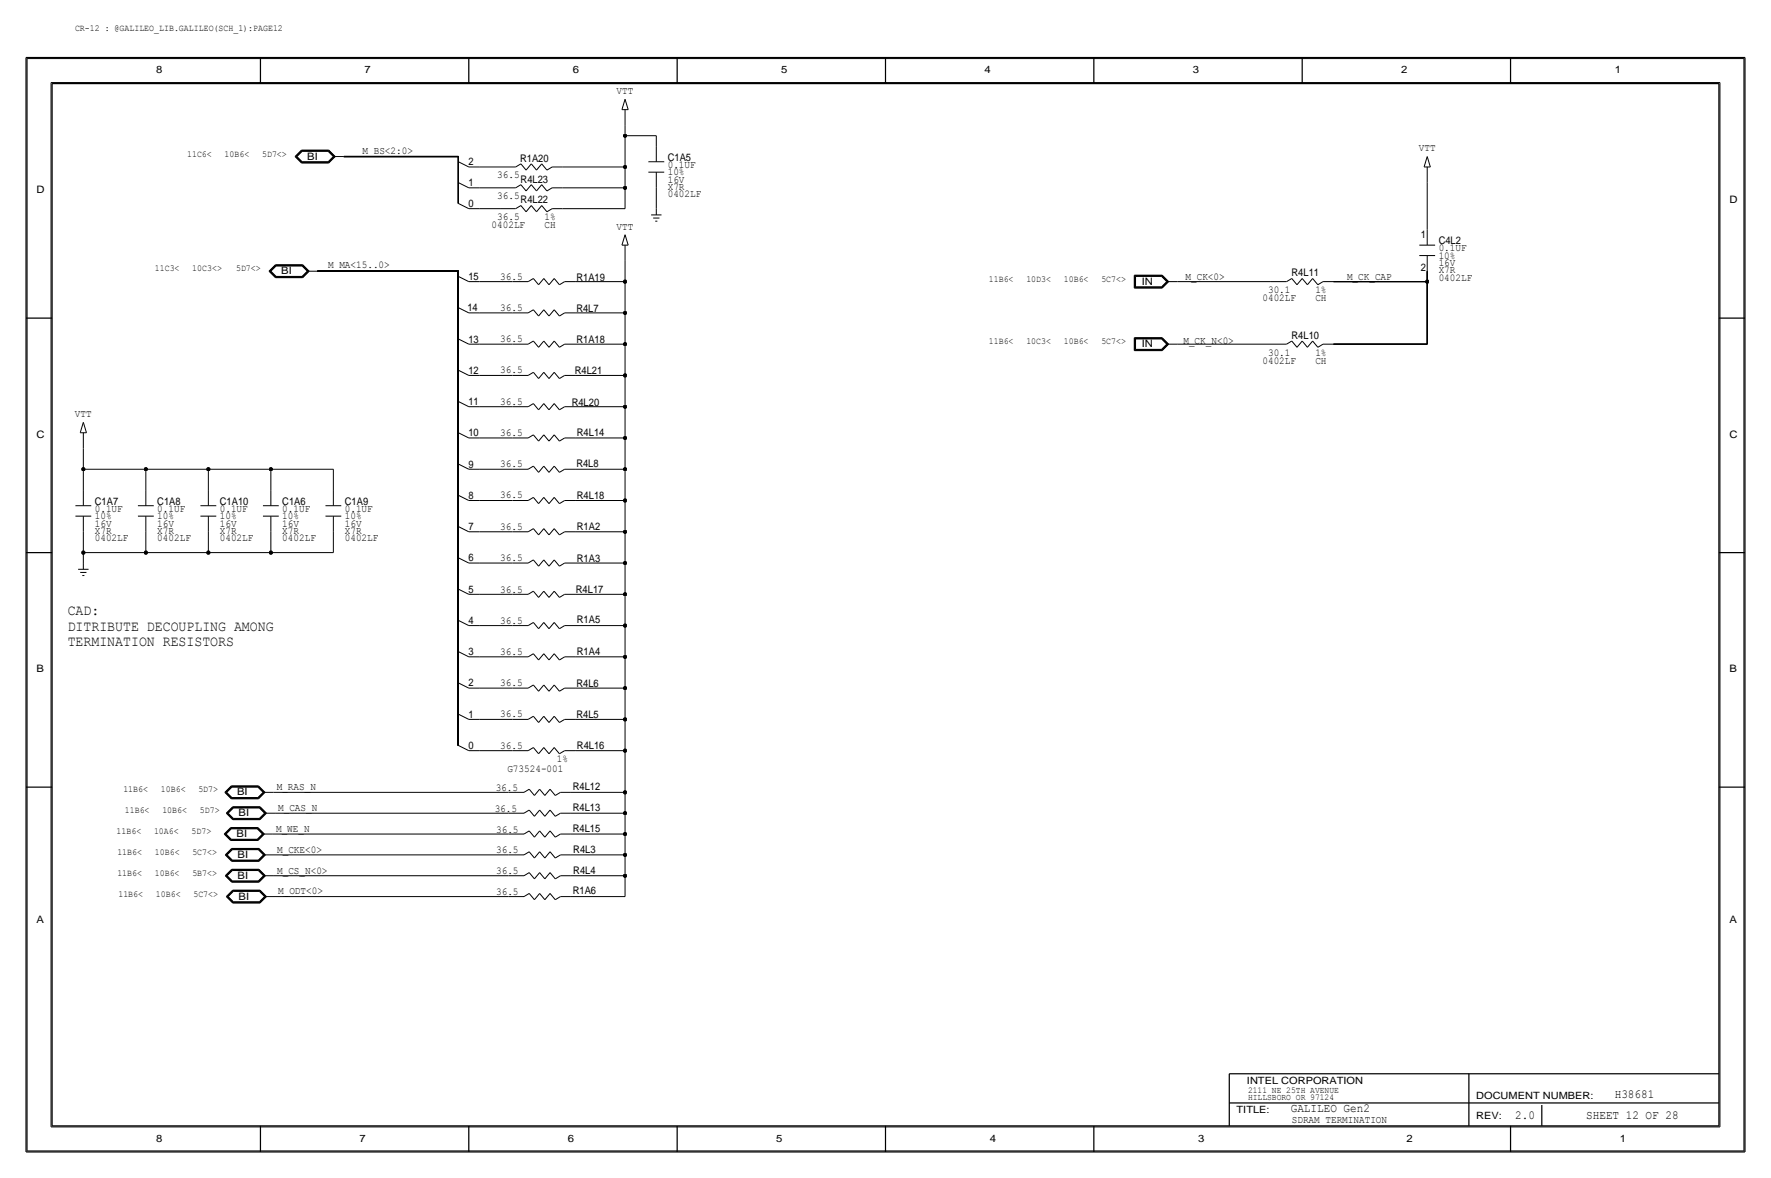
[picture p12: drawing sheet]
<svg xmlns="http://www.w3.org/2000/svg" width="432mm" height="287mm" viewBox="0 0 432 287" stroke-linecap="round" stroke-linejoin="round" font-family="sans-serif">
<g fill="none" stroke="#000" stroke-width=".3">
<path d="M6.3 14v266.7zM6.4 14h419zM63.5 14v6.4zM114.3 14v6.4zM165.1 14v6.4zM215.9 14v6.4zM266.7 14v6.4zM317.5 14v6.4zM368.3 14v6.4zM425.4 14v266.7zM12.7 20.4h406.4zM12.7 20.4v254z"/>
<path d="M83.8 38.2h28zM111.8 38.2v1.2zM111.8 39.4v5.1zM419.1 20.4v254zM111.8 44.5v5.1zM6.3 77.5h6.4zM77.5 66.1h34.3zM111.8 66.1v1.3zM111.8 67.4v7.6zM111.8 75v7.6zM419.1 77.5h6.3zM111.8 82.6v7.6z"/>
<path d="M111.8 90.2v7.6zM111.8 97.8v7.7zM111.8 105.5v7.6zM111.8 113.1v7.6zM6.3 134.7h6.4zM111.8 120.7v7.6zM111.8 128.3v7.6zM111.8 135.9v7.7zM419.1 134.7h6.3zM111.8 143.6v7.6zM111.8 151.2v7.6zM111.8 158.8v7.6z"/>
<path d="M111.8 166.4v7.6zM111.8 174v7.7zM6.3 191.8h6.4zM419.1 191.8h6.3zM12.7 274.4h406.4zM63.5 274.4v6.3zM114.3 274.4v6.3zM165.1 274.4v6.3zM215.9 274.4v6.3zM266.7 274.4v6.3zM299.7 268.8h119.4zM299.7 261.7v12.7z"/>
<path d="M299.7 261.7h119.4zM358.1 261.7v12.7zM368.3 274.4v6.3zM375.9 269.3v5.1zM6.4 280.7h419z"/>
</g>
<g fill="none" stroke="#000" stroke-width=".24">
<path d="M6.6 14.3h418.6zM6.6 14.3v266.2zM425.2 14.3v266.2zM12.4 20.1v254.5zM12.4 20.1h407zM71.9 38.2l1.6 1.5zM71.9 38.2l1.6-1.6zM72.1 38.2l1.5 1.4zM72.1 38.2l1.5-1.5zM72.2 38.2l1.4-1.4zM72.2 38.2l1.4 1.3zM72.4 38.2l1.3-1.3z"/>
<path d="M72.4 38.2l1.3 1.2zM73.5 36.6h6.7zM73.5 39.7h6.7zM73.6 39.6h6.5zM73.6 36.7h6.5zM73.6 36.8h6.5zM73.6 39.5h6.5zM73.7 39.4h6.3zM73.7 36.9h6.3zM80 36.9l1.3 1.3zM80 39.4l1.3-1.2zM80.1 39.5l1.3-1.3z"/>
<path d="M80.1 36.8l1.3 1.4zM80.1 39.6l1.5-1.4zM80.1 36.7l1.5 1.5zM80.2 39.7l1.5-1.5zM80.2 36.6l1.5 1.6zM81.3 38.2h2.5zM111.8 39.4l2.5 1.3zM127 39.9l1.3 1.6zM129.5 39.9l1.3 1.6zM129.5 39.9l-1.2 1.6zM132.1 39.9l1.2 1.6zM132.1 39.9l-1.3 1.6z"/>
<path d="M151.6 26.7h1.6zM152.4 24.2l-.8 2.5zM152.4 30.5v2.6zM152.4 33.1v7.6zM152.4 26.7v3.8zM152.4 24.2l.8 2.5zM152.4 33.1h7.6zM158.1 39.4h3.9zM160 33.1v2.5zM160 35.6v3.8zM348 38.2l-.8 2.5zM348 38.2l.7 2.5z"/>
<path d="M419.4 20.1v254.5zM111.8 49.6l2.5 1.3zM111.8 44.5l2.5 1.3zM114.3 50.9h2.5zM114.3 45.8h2.5zM114.3 40.7h2.5zM116.8 45.8h5.1zM116.8 50.9h5.1zM116.8 40.7h5.1zM121.9 45.8h3.8zM121.9 50.9h3.8zM121.9 40.7h3.8z"/>
<path d="M125.7 45.8l1.3-.8zM125.7 50.9l1.3-.8zM125.7 40.7l1.3-.8zM127 45l1.3 1.5zM127 50.1l1.3 1.5zM129.5 45l1.3 1.5zM129.5 50.1l1.3 1.5zM129.5 45l-1.2 1.5zM129.5 50.1l-1.2 1.5zM132.1 45l1.2 1.5zM132.1 50.1l1.2 1.5zM132.1 45l-1.3 1.5z"/>
<path d="M132.1 50.1l-1.3 1.5zM133.4 46.5l1.2-.7zM133.4 51.6l1.2-.7zM133.4 41.5l1.2-.8zM134.6 45.8h2.6zM134.6 50.9h2.6zM134.6 40.7h2.6zM137.2 40.7h15.2zM137.2 45.8h15.2zM137.2 50.9h15.2zM151.6 59.7h1.6zM152.4 57.2l-.8 2.5z"/>
<path d="M152.4 40.7v5.1zM152.4 45.8v5.1zM152.4 59.7v3.9zM152.4 57.2l.8 2.5zM158.1 42h3.9zM158.7 52.4h2.6zM159.3 53.1h1.5zM159.8 53.9h.5zM160 45.8v5.1zM160 50.9v1.5zM160 42v3.8zM346 59.7h3.9z"/>
<path d="M347.2 40.7h1.5zM348 44.5v11.4zM348 55.9v3.8zM348 40.7v3.8zM65.6 66.1l1.6 1.6zM65.6 66.1l1.6-1.6zM65.7 66.1l1.5 1.5zM65.7 66.1l1.5-1.5zM65.9 66.1l1.4-1.4zM65.9 66.1l1.4 1.4zM66 66.1l1.3-1.3zM66 66.1l1.3 1.3z"/>
<path d="M67.2 64.5h6.6zM67.2 67.7h6.6zM67.2 67.6h6.6zM67.2 64.6h6.6zM67.3 64.7h6.4zM67.3 67.5h6.4zM67.3 67.4h6.4zM67.3 64.8h6.4zM73.7 64.8l1.2 1.3zM73.7 67.4l1.2-1.3zM73.7 67.5l1.4-1.4zM73.7 64.7l1.4 1.4z"/>
<path d="M73.8 67.6l1.4-1.5zM73.8 64.6l1.4 1.5zM73.8 67.7l1.6-1.6zM73.8 64.5l1.6 1.6zM74.9 66.1h2.6zM111.8 67.4l2.5 1.2zM111.8 75l2.5 1.3zM114.3 68.6h2.5zM114.3 76.3h2.5zM116.8 68.6h8.2zM116.8 76.3h8.2zM125 68.6h3.8z"/>
<path d="M125 76.3h3.8zM128.8 68.6l1.2-.7zM128.8 76.3l1.2-.8zM130 67.9l1.3 1.5zM130 75.5l1.3 1.5zM132.6 67.9l1.3 1.5zM132.6 75.5l1.3 1.5zM132.6 67.9l-1.3 1.5zM132.6 75.5l-1.3 1.5zM135.1 67.9l-1.2 1.5zM135.1 75.5l-1.2 1.5zM135.1 67.9l1.3 1.5z"/>
<path d="M135.1 75.5l1.3 1.5zM136.4 69.4l1.3-.8zM136.4 77l1.3-.7zM137.7 68.6h2.5zM137.7 76.3h2.5zM140.2 68.6h12.2zM140.2 76.3h12.2zM152.4 63.6v5zM152.4 68.6v7.7zM152.4 76.3v7.6zM276.6 67.1v3.1zM276.6 70.2h6.8z"/>
<path d="M276.6 67.1h6.8zM276.7 67.2v2.9zM276.7 70.1h6.6zM276.7 67.2h6.6zM276.8 67.3v2.7zM276.8 70h6.5zM276.8 67.3h6.5zM276.9 67.4h6.3zM276.9 67.4v2.5zM276.9 69.9h6.3zM283.2 67.4l1.3 1.2zM283.3 70l1.3-1.4z"/>
<path d="M283.3 67.3l1.3 1.3zM283.3 70.1l1.5-1.5zM283.3 67.2l1.5 1.4zM283.4 67.1l1.5 1.5zM283.4 70.2l1.5-1.6zM284.5 68.6h2.5zM284.5 68.6l-1.3 1.3zM287 68.6h22.9zM309.9 68.6h3.8zM313.7 68.6l1.3-.7zM315 67.9l1.2 1.5zM317.5 67.9l1.3 1.5z"/>
<path d="M317.5 67.9l-1.3 1.5zM320 67.9l-1.2 1.5zM320 67.9l1.3 1.5zM321.3 69.4l1.3-.8zM322.6 68.6h2.5zM325.1 68.6h22.9zM346 62.3h3.9zM348 68.6v15.3zM348 66.1v2.5zM348 62.3v3.8zM111.8 82.6l2.5 1.3zM111.8 90.2l2.5 1.3z"/>
<path d="M111.8 97.8l2.5 1.3zM114.3 83.9h2.5zM114.3 91.5h2.5zM114.3 99.1h2.5zM116.8 99.1h8.2zM116.8 91.5h8.2zM116.8 83.9h8.2zM125 83.9h3.8zM125 91.5h3.8zM125 99.1h3.8zM128.8 83.9l1.2-.8zM128.8 91.5l1.2-.8z"/>
<path d="M128.8 99.1l1.2-.8zM130 83.1l1.3 1.5zM130 90.7l1.3 1.6zM130 98.3l1.3 1.6zM132.6 83.1l1.3 1.5zM132.6 90.7l1.3 1.6zM132.6 98.3l1.3 1.6zM132.6 83.1l-1.3 1.5zM132.6 90.7l-1.3 1.6zM132.6 98.3l-1.3 1.6zM135.1 83.1l-1.2 1.5zM135.1 90.7l-1.2 1.6z"/>
<path d="M135.1 98.3l-1.2 1.6zM135.1 83.1l1.3 1.5zM135.1 90.7l1.3 1.6zM135.1 98.3l1.3 1.6zM136.4 84.6l1.3-.7zM136.4 92.3l1.3-.8zM136.4 99.9l1.3-.8zM137.7 83.9h2.5zM137.7 91.5h2.5zM137.7 99.1h2.5zM140.2 83.9h12.2zM140.2 91.5h12.2z"/>
<path d="M140.2 99.1h12.2zM152.4 83.9v7.6zM152.4 91.5v7.6zM152.4 99.1v7.6zM276.6 82.3v3.1zM276.6 85.4h6.8zM276.6 82.3h6.8zM276.7 82.4v2.9zM276.7 85.3h6.6zM276.7 82.4h6.6zM276.8 82.5v2.7zM276.8 85.2h6.5z"/>
<path d="M276.8 82.5h6.5zM276.9 82.6h6.3zM276.9 82.6v2.5zM276.9 85.1h6.3zM283.2 82.6l1.3 1.3zM283.3 85.2l1.3-1.3zM283.3 82.5l1.3 1.4zM283.3 85.3l1.5-1.4zM283.3 82.4l1.5 1.5zM283.4 82.3l1.5 1.6zM283.4 85.4l1.5-1.5zM284.5 83.9h2.5z"/>
<path d="M284.5 83.9l-1.3 1.2zM287 83.9h22.9zM309.9 83.9h3.8zM313.7 83.9l1.3-.8zM315 83.1l1.2 1.5zM317.5 83.1l1.3 1.5zM317.5 83.1l-1.3 1.5zM320 83.1l-1.2 1.5zM320 83.1l1.3 1.5zM321.3 84.6l1.3-.7zM322.6 83.9h2.5zM325.1 83.9h22.9z"/>
<path d="M19.6 105.5h1.5zM20.3 102.9l-.7 2.6zM20.3 114.4v5zM20.3 109.3v5.1zM20.3 114.4h15.3zM20.3 119.4v3.8zM20.3 105.5v3.8zM20.3 102.9l.8 2.6zM35.6 114.4v5zM35.6 114.4h15.2zM35.6 119.4v3.8zM50.8 114.4h15.2z"/>
<path d="M50.8 114.4v5zM50.8 119.4v3.8zM66 114.4h15.3zM66 114.4v5zM66 119.4v3.8zM81.3 114.4v5zM81.3 119.4v3.8zM111.8 105.5l2.5 1.2zM111.8 113.1l2.5 1.3zM114.3 106.7h2.5zM114.3 114.4h2.5zM116.8 114.4h8.2z"/>
<path d="M116.8 106.7h8.2zM125 106.7h3.8zM125 114.4h3.8zM128.8 106.7l1.2-.7zM128.8 114.4l1.2-.8zM130 106l1.3 1.5zM130 113.6l1.3 1.5zM132.6 106l1.3 1.5zM132.6 113.6l1.3 1.5zM132.6 106l-1.3 1.5zM132.6 113.6l-1.3 1.5zM135.1 106l-1.2 1.5z"/>
<path d="M135.1 113.6l-1.2 1.5zM135.1 106l1.3 1.5zM135.1 113.6l1.3 1.5zM136.4 107.5l1.3-.8zM136.4 115.1l1.3-.7zM137.7 106.7h2.5zM137.7 114.4h2.5zM140.2 106.7h12.2zM140.2 114.4h12.2zM152.4 106.7v7.7zM152.4 114.4v7.6zM18.4 123.2h3.9z"/>
<path d="M18.4 125.8h3.9zM19 138.7h2.6zM19.6 139.5h1.5zM20.3 134.7v2.5zM20.3 129.6v5.1zM20.3 134.7h15.3zM20.3 125.8v3.8zM20.3 137.2v1.5zM33.6 123.2h3.9zM33.6 125.8h3.9zM35.6 134.7h15.2zM35.6 129.6v5.1z"/>
<path d="M35.6 125.8v3.8zM48.9 123.2h3.8zM48.9 125.8h3.8zM50.8 134.7h15.2zM50.8 129.6v5.1zM50.8 125.8v3.8zM64.1 123.2h3.9zM64.1 125.8h3.9zM66 134.7h15.3zM66 129.6v5.1zM66 125.8v3.8zM79.3 123.2h3.9z"/>
<path d="M79.3 125.8h3.9zM81.3 129.6v5.1zM81.3 125.8v3.8zM111.8 120.7l2.5 1.3zM111.8 128.3l2.5 1.3zM111.8 135.9l2.5 1.3zM114.3 122h2.5zM114.3 129.6h2.5zM114.3 137.2h2.5zM116.8 137.2h8.2zM116.8 129.6h8.2zM116.8 122h8.2z"/>
<path d="M125 122h3.8zM125 129.6h3.8zM125 137.2h3.8zM128.8 122l1.2-.8zM128.8 129.6l1.2-.8zM128.8 137.2l1.2-.8zM130 121.2l1.3 1.5zM130 128.8l1.3 1.6zM130 136.4l1.3 1.6zM132.6 121.2l1.3 1.5zM132.6 128.8l1.3 1.6zM132.6 136.4l1.3 1.6z"/>
<path d="M132.6 121.2l-1.3 1.5zM132.6 128.8l-1.3 1.6zM132.6 136.4l-1.3 1.6zM135.1 121.2l-1.2 1.5zM135.1 128.8l-1.2 1.6zM135.1 136.4l-1.2 1.6zM135.1 121.2l1.3 1.5zM135.1 128.8l1.3 1.6zM135.1 136.4l1.3 1.6zM136.4 122.7l1.3-.7zM136.4 130.4l1.3-.8zM136.4 138l1.3-.8z"/>
<path d="M137.7 122h2.5zM137.7 129.6h2.5zM137.7 137.2h2.5zM140.2 122h12.2zM140.2 129.6h12.2zM140.2 137.2h12.2zM152.4 122v7.6zM152.4 129.6v7.6zM152.4 137.2v7.6zM20.1 140.3h.5zM111.8 143.6l2.5 1.2zM111.8 151.2l2.5 1.3z"/>
<path d="M111.8 158.8l2.5 1.3zM114.3 144.8h2.5zM114.3 152.5h2.5zM116.8 152.5h8.2zM116.8 144.8h8.2zM125 144.8h3.8zM125 152.5h3.8zM128.8 144.8l1.2-.7zM128.8 152.5l1.2-.8zM130 144.1l1.3 1.5zM130 151.7l1.3 1.5zM130 159.3l1.3 1.5z"/>
<path d="M132.6 144.1l1.3 1.5zM132.6 151.7l1.3 1.5zM132.6 159.3l1.3 1.5zM132.6 144.1l-1.3 1.5zM132.6 151.7l-1.3 1.5zM132.6 159.3l-1.3 1.5zM135.1 144.1l-1.2 1.5zM135.1 151.7l-1.2 1.5zM135.1 159.3l-1.2 1.5zM135.1 144.1l1.3 1.5zM135.1 151.7l1.3 1.5zM135.1 159.3l1.3 1.5z"/>
<path d="M136.4 145.6l1.3-.8zM136.4 153.2l1.3-.7zM137.7 144.8h2.5zM137.7 152.5h2.5zM140.2 144.8h12.2zM140.2 152.5h12.2zM152.4 144.8v7.7zM152.4 152.5v7.6zM111.8 166.4l2.5 1.3zM111.8 174l2.5 1.3zM114.3 160.1h2.5zM114.3 167.7h2.5z"/>
<path d="M114.3 175.3h2.5zM116.8 175.3h8.2zM116.8 167.7h8.2zM116.8 160.1h8.2zM125 160.1h3.8zM125 167.7h3.8zM125 175.3h3.8zM128.8 160.1l1.2-.8zM128.8 167.7l1.2-.8zM128.8 175.3l1.2-.8zM130 166.9l1.3 1.6zM130 174.5l1.3 1.6z"/>
<path d="M132.6 166.9l1.3 1.6zM132.6 174.5l1.3 1.6zM132.6 166.9l-1.3 1.6zM132.6 174.5l-1.3 1.6zM135.1 166.9l-1.2 1.6zM135.1 174.5l-1.2 1.6zM135.1 166.9l1.3 1.6zM135.1 174.5l1.3 1.6zM136.4 160.8l1.3-.7zM136.4 168.5l1.3-.8zM136.4 176.1l1.3-.8zM137.7 160.1h2.5z"/>
<path d="M137.7 167.7h2.5zM137.7 175.3h2.5zM140.2 160.1h12.2zM140.2 167.7h12.2zM140.2 175.3h12.2zM152.4 160.1v7.6zM152.4 167.7v7.6zM152.4 175.3v7.6zM54.8 193.1l1.6 1.6zM55 193.1l1.4 1.5zM55 193.1l1.4-1.5zM55.1 193.1l1.4-1.4z"/>
<path d="M55.1 193.1l1.4 1.4zM55.2 198.2l1.5 1.5zM55.3 193.1l1.2 1.3zM55.3 198.2l1.5-1.5zM55.3 198.2l1.5 1.4zM55.5 198.2l1.3-1.4zM55.5 198.2l1.3 1.3zM55.6 198.2l1.3 1.2zM56.4 191.5h6.6zM56.4 194.7h6.6zM56.4 191.5l-1.6 1.6zM56.4 194.6h6.6z"/>
<path d="M56.4 191.6h6.6zM56.5 191.7h6.4zM56.5 194.5h6.4zM56.5 191.8l-1.2 1.3zM56.5 194.4h6.4zM56.5 191.8h6.4zM56.7 196.6l-1.5 1.6zM56.7 196.6h6.7zM56.7 199.7h6.7zM56.8 196.7h6.5zM56.8 199.6h6.5zM56.8 196.8h6.5z"/>
<path d="M56.8 199.5h6.5zM56.9 196.9l-1.3 1.3zM56.9 199.4h6.3zM56.9 196.9h6.3zM62.9 191.8l1.3 1.3zM62.9 194.4l1.3-1.3zM62.9 194.5l1.4-1.4zM62.9 191.7l1.4 1.4zM63 191.6l1.5 1.5zM63 194.6l1.5-1.5zM63 194.7l1.6-1.6zM63 191.5l1.6 1.6z"/>
<path d="M63.2 196.9l1.3 1.3zM63.3 199.5l1.4-1.3zM63.3 196.8l1.4 1.4zM63.3 199.6l1.5-1.4zM63.3 196.7l1.5 1.5zM63.4 196.6l1.6 1.6zM63.4 199.7l1.6-1.5zM64.2 193.1h2.5zM64.5 198.2l-1.3 1.2zM64.5 198.2h2.6zM66.7 193.1h57.3zM67.1 198.2h56.9z"/>
<path d="M111.8 181.7l2.5 1.2zM114.3 182.9h2.5zM116.8 182.9h8.2zM124 198.2h3.8zM124 193.1h3.8zM125 182.9h3.8zM127.8 198.2l1.2-.8zM127.8 193.1l1.2-.8zM128.8 182.9l1.2-.7zM129 197.4l1.3 1.5zM129 192.3l1.3 1.6zM130 182.2l1.3 1.5z"/>
<path d="M131.6 197.4l-1.3 1.5zM131.6 192.3l-1.3 1.6zM131.6 197.4l1.2 1.5zM131.6 192.3l1.2 1.6zM132.6 182.2l1.3 1.5zM132.6 182.2l-1.3 1.5zM134.1 197.4l1.3 1.5zM134.1 192.3l1.3 1.6zM134.1 197.4l-1.3 1.5zM134.1 192.3l-1.3 1.6zM135.1 182.2l-1.2 1.5zM135.1 182.2l1.3 1.5z"/>
<path d="M135.4 198.9l1.3-.7zM135.4 193.9l1.3-.8zM136.4 183.7l1.3-.8zM136.7 198.2h2.5zM136.7 193.1h2.5zM137.7 182.9h2.5zM139.2 193.1h13.2zM139.2 198.2h13.2zM140.2 182.9h12.2zM152.4 182.9v10.2zM152.4 193.1v5.1zM152.4 198.2v5.1z"/>
<path d="M54.7 203.3l1.5-1.6zM54.7 203.3l1.5 1.5zM54.8 203.3l1.5 1.4zM54.8 203.3l1.5-1.5zM54.9 208.3l1.6 1.6zM54.9 213.4l1.6 1.6zM55 203.3l1.3-1.4zM55 203.3l1.3 1.3zM55.1 208.3l1.4-1.4zM55.1 213.4l1.4-1.5zM55.1 208.3l1.4 1.5zM55.1 213.4l1.4 1.5z"/>
<path d="M55.1 203.3l1.3 1.2zM55.1 203.3l1.3-1.3zM55.2 218.5l1.5-1.6zM55.2 218.5l1.5 1.6zM55.2 208.3l1.4-1.3zM55.2 213.4l1.4-1.4zM55.2 208.3l1.4 1.4zM55.2 213.4l1.4 1.4zM55.3 218.5l1.5-1.5zM55.3 218.5l1.5 1.5zM55.4 208.3l1.2 1.3zM55.4 213.4l1.2 1.3z"/>
<path d="M55.4 208.3l1.2-1.2zM55.4 213.4l1.2-1.3zM55.5 218.5l1.3-1.4zM55.5 218.5l1.3 1.4zM55.6 218.5l1.3-1.3zM55.6 218.5l1.3 1.3zM56.2 201.7h6.7zM56.2 204.8h6.7zM56.3 204.7h6.5zM56.3 201.8h6.5zM56.3 201.9h6.5zM56.3 204.6h6.5z"/>
<path d="M56.4 204.5h6.3zM56.4 202h6.3zM56.5 206.8l-1.6 1.5zM56.5 211.8l-1.6 1.6zM56.5 206.8h6.6zM56.5 211.8h6.6zM56.5 209.9h6.6zM56.5 215h6.6zM56.5 209.8h6.6zM56.5 214.9h6.6zM56.5 206.9h6.6zM56.5 211.9h6.6z"/>
<path d="M56.6 207h6.4zM56.6 212h6.4zM56.6 209.7h6.4zM56.6 214.8h6.4zM56.6 209.6h6.4zM56.6 207.1h6.4zM56.6 214.7h6.4zM56.6 212.1h6.4zM56.7 216.9h6.7zM56.8 217h6.5zM56.8 220h6.5zM56.8 217.1h6.5z"/>
<path d="M56.8 219.9h6.5zM56.9 219.8h6.3zM56.9 217.2h6.3zM62.7 202l1.3 1.3zM62.8 204.6l1.4-1.3zM62.8 201.9l1.4 1.4zM62.8 201.8l1.5 1.5zM62.8 204.7l1.5-1.4zM62.9 201.7l1.6 1.6zM62.9 204.8l1.6-1.5zM63 209.6l1.3-1.3zM63 214.7l1.3-1.3z"/>
<path d="M63 207.1l1.3 1.2zM63 212.1l1.3 1.3zM63 209.7l1.4-1.4zM63 214.8l1.4-1.4zM63 207l1.4 1.3zM63 212l1.4 1.4zM63.1 206.9l1.5 1.4zM63.1 211.9l1.5 1.5zM63.1 209.8l1.5-1.5zM63.1 214.9l1.5-1.5zM63.1 206.8l1.6 1.5zM63.1 211.8l1.6 1.6z"/>
<path d="M63.1 209.9l1.6-1.6zM63.1 215l1.6-1.6zM63.2 219.8l1.3-1.3zM63.2 217.2l1.3 1.3zM63.3 219.9l1.4-1.4zM63.3 217.1l1.4 1.4zM63.3 220l1.5-1.5zM63.3 217l1.5 1.5zM63.4 216.9l1.6 1.6zM64 203.3l-1.3 1.2zM64 203.3h2.5zM64.3 208.3h2.5z"/>
<path d="M64.3 213.4h2.5zM64.5 218.5h2.6zM65 218.5l-1.6 1.6zM66.5 203.3h57.5zM66.8 213.4h57.2zM66.8 208.3h57.2zM67.1 218.5h56.9zM124 218.5h3.8zM124 213.4h3.8zM124 208.3h3.8zM124 203.3h3.8zM127.8 218.5l1.2-.8z"/>
<path d="M127.8 213.4l1.2-.8zM127.8 208.3l1.2-.7zM127.8 203.3l1.2-.8zM129 217.7l1.3 1.6zM129 212.6l1.3 1.6zM129 207.6l1.3 1.5zM129 202.5l1.3 1.5zM131.6 217.7l-1.3 1.6zM131.6 212.6l-1.3 1.6zM131.6 207.6l-1.3 1.5zM131.6 202.5l-1.3 1.5zM131.6 217.7l1.2 1.6z"/>
<path d="M131.6 212.6l1.2 1.6zM131.6 207.6l1.2 1.5zM131.6 202.5l1.2 1.5zM134.1 217.7l1.3 1.6zM134.1 212.6l1.3 1.6zM134.1 207.6l1.3 1.5zM134.1 202.5l1.3 1.5zM134.1 217.7l-1.3 1.6zM134.1 212.6l-1.3 1.6zM134.1 207.6l-1.3 1.5zM134.1 202.5l-1.3 1.5zM135.4 219.3l1.3-.8z"/>
<path d="M135.4 214.2l1.3-.8zM135.4 209.1l1.3-.8zM135.4 204l1.3-.7zM136.7 218.5h2.5zM136.7 213.4h2.5zM136.7 208.3h2.5zM136.7 203.3h2.5zM139.2 208.3h13.2zM139.2 203.3h13.2zM139.2 213.4h13.2zM139.2 218.5h13.2zM152.4 203.3v5z"/>
<path d="M152.4 208.3v5.1zM152.4 213.4v5.1zM56.7 220.1h6.7zM12.4 274.6h407zM6.6 280.5h418.6z"/>
</g>
<g fill="#000" stroke="#000" stroke-width=".24">
<circle cx="152.4" cy="33.1" r=".41"/>
<circle cx="152.4" cy="45.8" r=".41"/>
<circle cx="152.4" cy="40.7" r=".41"/>
<circle cx="152.4" cy="68.6" r=".41"/>
<circle cx="152.4" cy="76.3" r=".41"/>
<circle cx="348" cy="68.6" r=".41"/>
<circle cx="152.4" cy="99.1" r=".41"/>
<circle cx="152.4" cy="83.9" r=".41"/>
<circle cx="152.4" cy="91.5" r=".41"/>
<circle cx="20.3" cy="114.4" r=".41"/>
<circle cx="35.6" cy="114.4" r=".41"/>
<circle cx="50.8" cy="114.4" r=".41"/>
<circle cx="66" cy="114.4" r=".41"/>
<circle cx="152.4" cy="114.4" r=".41"/>
<circle cx="152.4" cy="106.7" r=".41"/>
<circle cx="20.3" cy="134.7" r=".41"/>
<circle cx="35.6" cy="134.7" r=".41"/>
<circle cx="50.8" cy="134.7" r=".41"/>
<circle cx="66" cy="134.7" r=".41"/>
<circle cx="152.4" cy="137.2" r=".41"/>
<circle cx="152.4" cy="129.6" r=".41"/>
<circle cx="152.4" cy="122" r=".41"/>
<circle cx="152.4" cy="144.8" r=".41"/>
<circle cx="152.4" cy="152.5" r=".41"/>
<circle cx="152.4" cy="175.3" r=".41"/>
<circle cx="152.4" cy="167.7" r=".41"/>
<circle cx="152.4" cy="160.1" r=".41"/>
<circle cx="152.4" cy="193.1" r=".41"/>
<circle cx="152.4" cy="198.2" r=".41"/>
<circle cx="152.4" cy="182.9" r=".41"/>
<circle cx="152.4" cy="208.3" r=".41"/>
<circle cx="152.4" cy="213.4" r=".41"/>
<circle cx="152.4" cy="203.3" r=".41"/>
</g>
<g font-size="3.6">
<text x="16.5" y="149.9">CAD:</text>
<text x="16.5" y="153.7">DITRIBUTE DECOUPLING AMONG</text>
<text x="16.5" y="157.5">TERMINATION RESISTORS</text>
</g>
<g font-size="3">
<text x="393.7" y="267.5">H38681</text>
<text x="314.7" y="271.1">GALILEO Gen2</text>
<text x="369.4" y="272.6">2.0</text>
<text x="386.8" y="272.6">SHEET 12 OF 28</text>
</g>
<g font-size="2.6">
<text x="150.3" y="22.9">VTT</text>
<text x="88.4" y="37.6">M_BS&lt;2:0&gt;</text>
<text x="114.2" y="40.3">2</text>
<text x="126.8" y="39.4">R1A20</text>
<text x="162.8" y="40.9">0.1UF</text>
<text x="162.8" y="39.2">C1A5</text>
<text x="345.9" y="36.9">VTT</text>
<text x="114.2" y="45.4">1</text>
<text x="121.2" y="43.5">36.5</text>
<text x="126.9" y="44.5">R4L23</text>
<text x="162.8" y="46.3">X7R</text>
<text x="162.8" y="42.7">10%</text>
<text x="162.8" y="44.5">16V</text>
<text x="114.2" y="50.4">0</text>
<text x="121.2" y="53.6">36.5</text>
<text x="121.2" y="48.6">36.5</text>
<text x="126.9" y="49.6">R4L22</text>
<text x="132.7" y="53.6">1%</text>
<text x="162.8" y="48.1">0402LF</text>
<text x="119.9" y="55.7">0402LF</text>
<text x="132.7" y="55.7">CH</text>
<text x="150.3" y="55.9">VTT</text>
<text x="346.5" y="58">1</text>
<text x="350.8" y="59.5">C4L2</text>
<text x="80" y="65.3">M_MA&lt;15..0&gt;</text>
<text x="350.8" y="63">10%</text>
<text x="350.8" y="61.3">0.1UF</text>
<text x="350.8" y="64.8">16V</text>
<text x="114.2" y="68.2">15</text>
<text x="122" y="68.1">36.5</text>
<text x="140.5" y="68.4">R1A19</text>
<text x="289.1" y="68.1">M_CK&lt;0&gt;</text>
<text x="309.2" y="71.4">30.1</text>
<text x="314.9" y="67.4">R4L11</text>
<text x="320.7" y="71.4">1%</text>
<text x="328.4" y="68.1">M_CK_CAP</text>
<text x="346.5" y="66.1">2</text>
<text x="350.8" y="66.6">X7R</text>
<text x="350.8" y="68.4">0402LF</text>
<text x="113.9" y="75.8">14</text>
<text x="122" y="75.7">36.5</text>
<text x="140.5" y="76">R4L7</text>
<text x="307.8" y="73.5">0402LF</text>
<text x="320.7" y="73.5">CH</text>
<text x="114.2" y="83.5">13</text>
<text x="122" y="83.4">36.5</text>
<text x="140.5" y="83.6">R1A18</text>
<text x="288.5" y="83.9">M_CK_N&lt;0&gt;</text>
<text x="314.9" y="82.6">R4L10</text>
<text x="307.8" y="88.7">0402LF</text>
<text x="309.2" y="86.7">30.1</text>
<text x="320.7" y="88.7">CH</text>
<text x="320.7" y="86.7">1%</text>
<text x="114.2" y="91.1">12</text>
<text x="122" y="91">36.5</text>
<text x="140.2" y="91.2">R4L21</text>
<text x="18.3" y="101.7">VTT</text>
<text x="114.2" y="98.7">11</text>
<text x="122" y="98.6">36.5</text>
<text x="139.4" y="98.9">R4L20</text>
<text x="114.2" y="106.3">10</text>
<text x="122" y="106.2">36.5</text>
<text x="140.7" y="106.2">R4L14</text>
<text x="114.2" y="113.9">9</text>
<text x="122" y="113.8">36.5</text>
<text x="140.5" y="113.8">R4L8</text>
<text x="23.1" y="124.8">0.1UF</text>
<text x="23.1" y="123">C1A7</text>
<text x="38.4" y="124.8">0.1UF</text>
<text x="38.4" y="123">C1A8</text>
<text x="53.6" y="124.8">0.1UF</text>
<text x="53.6" y="123">C1A10</text>
<text x="68.8" y="124.8">0.1UF</text>
<text x="68.8" y="123">C1A6</text>
<text x="84.1" y="123">C1A9</text>
<text x="84.1" y="124.8">0.1UF</text>
<text x="114.2" y="121.6">8</text>
<text x="122" y="121.5">36.5</text>
<text x="140.7" y="121.7">R4L18</text>
<text x="23.1" y="131.9">0402LF</text>
<text x="23.1" y="128.3">16V</text>
<text x="23.1" y="130.1">X7R</text>
<text x="23.1" y="126.6">10%</text>
<text x="38.4" y="131.9">0402LF</text>
<text x="38.4" y="128.3">16V</text>
<text x="38.4" y="130.1">X7R</text>
<text x="38.4" y="126.6">10%</text>
<text x="53.6" y="131.9">0402LF</text>
<text x="53.6" y="128.3">16V</text>
<text x="53.6" y="130.1">X7R</text>
<text x="53.6" y="126.5">10%</text>
<text x="68.8" y="131.9">0402LF</text>
<text x="68.8" y="128.3">16V</text>
<text x="68.8" y="130.1">X7R</text>
<text x="68.8" y="126.5">10%</text>
<text x="84.1" y="130.1">X7R</text>
<text x="84.1" y="131.9">0402LF</text>
<text x="84.1" y="128.3">16V</text>
<text x="84.1" y="126.5">10%</text>
<text x="114.2" y="129.2">7</text>
<text x="122" y="129.1">36.5</text>
<text x="140.7" y="129.1">R1A2</text>
<text x="114.2" y="136.8">6</text>
<text x="122" y="136.7">36.5</text>
<text x="140.7" y="137">R1A3</text>
<text x="114.2" y="144.4">5</text>
<text x="122" y="144.6">36.5</text>
<text x="140.4" y="144.6">R4L17</text>
<text x="114.2" y="152.1">4</text>
<text x="122" y="151.9">36.5</text>
<text x="140.7" y="151.9">R1A5</text>
<text x="114.2" y="159.7">3</text>
<text x="122" y="159.6">36.5</text>
<text x="140.7" y="159.6">R1A4</text>
<text x="114.2" y="167.3">2</text>
<text x="122" y="167.2">36.5</text>
<text x="140.5" y="167.4">R4L6</text>
<text x="114.2" y="174.9">1</text>
<text x="122" y="174.8">36.5</text>
<text x="140.5" y="175.1">R4L5</text>
<text x="114.2" y="182.5">0</text>
<text x="122" y="182.4">36.5</text>
<text x="135.8" y="185.7">1%</text>
<text x="140.7" y="182.4">R4L16</text>
<text x="123.7" y="188">G73524-001</text>
<text x="67.5" y="192.6">M_RAS_N</text>
<text x="67.8" y="197.7">M_CAS_N</text>
<text x="120.6" y="197.8">36.5</text>
<text x="120.9" y="192.7">36.5</text>
<text x="139.6" y="192.6">R4L12</text>
<text x="139.6" y="197.7">R4L13</text>
<text x="67.3" y="202.7">M_WE_N</text>
<text x="121" y="202.9">36.5</text>
<text x="139.6" y="202.7">R4L15</text>
<text x="67.6" y="207.8">M_CKE&lt;0&gt;</text>
<text x="121" y="208">36.5</text>
<text x="139.8" y="207.8">R4L3</text>
<text x="67.6" y="212.9">M_CS_N&lt;0&gt;</text>
<text x="121" y="213.1">36.5</text>
<text x="139.8" y="212.9">R4L4</text>
<text x="67.8" y="218">M_ODT&lt;0&gt;</text>
<text x="121" y="218.1">36.5</text>
<text x="139.6" y="218">R1A6</text>
<text x="315" y="273.6">SDRAM TERMINATION</text>
</g>
<g font-size="2.5">
<text x="38.1" y="17.8">8</text>
<text x="88.9" y="17.8">7</text>
<text x="139.7" y="17.8">6</text>
<text x="190.5" y="17.8">5</text>
<text x="240" y="17.8">4</text>
<text x="290.8" y="17.8">3</text>
<text x="341.6" y="17.8">2</text>
<text x="393.7" y="17.8">1</text>
<text x="74.9" y="38.9">BI</text>
<text x="8.9" y="47">D</text>
<text x="421.6" y="49.6">D</text>
<text x="68.6" y="66.9">BI</text>
<text x="278.4" y="69.4">IN</text>
<text x="278.4" y="84.6">IN</text>
<text x="8.9" y="106.7">C</text>
<text x="421.6" y="106.7">C</text>
<text x="8.9" y="163.9">B</text>
<text x="421.6" y="163.9">B</text>
<text x="57.8" y="193.9">BI</text>
<text x="58.2" y="198.9">BI</text>
<text x="57.7" y="204">BI</text>
<text x="57.9" y="209.1">BI</text>
<text x="57.9" y="214.2">BI</text>
<text x="58.2" y="219.3">BI</text>
<text x="8.9" y="224.8">A</text>
<text x="421.6" y="224.8">A</text>
<text x="38.1" y="278.2">8</text>
<text x="87.6" y="278.2">7</text>
<text x="138.4" y="278.2">6</text>
<text x="189.2" y="278.2">5</text>
<text x="241.3" y="278.2">4</text>
<text x="292.1" y="278.2">3</text>
<text x="342.9" y="278.2">2</text>
<text x="395" y="278.2">1</text>
</g>
<g font-size="2.4">
<text x="304" y="264.2">INTEL CORPORATION</text>
<text x="359.9" y="267.8">DOCUMENT NUMBER:</text>
<text x="301.5" y="271.3">TITLE:</text>
<text x="359.9" y="272.6">REV:</text>
</g>
<g font-size="2.3">
<text x="18.3" y="7.7">CR-12 : @GALILEO_LIB.GALILEO(SCH_1):PAGE12</text>
<text x="45.6" y="38.1">11C6&lt;</text>
<text x="54.8" y="38.1">10B6&lt;</text>
<text x="63.9" y="38.1">5D7&lt;&gt;</text>
<text x="37.8" y="66.1">11C3&lt;</text>
<text x="46.9" y="66.1">10C3&lt;&gt;</text>
<text x="57.6" y="66.1">5D7&lt;&gt;</text>
<text x="241.1" y="68.6">11B6&lt;</text>
<text x="250.2" y="68.6">10D3&lt;</text>
<text x="259.4" y="68.6">10B6&lt;</text>
<text x="268.5" y="68.6">5C7&lt;&gt;</text>
<text x="241.1" y="83.9">11B6&lt;</text>
<text x="250.2" y="83.9">10C3&lt;</text>
<text x="259.4" y="83.9">10B6&lt;</text>
<text x="268.5" y="83.9">5C7&lt;&gt;</text>
<text x="30.1" y="193.1">11B6&lt;</text>
<text x="39.2" y="193.1">10B6&lt;</text>
<text x="48.4" y="193.1">5D7&gt;</text>
<text x="28.4" y="203.2">11B6&lt;</text>
<text x="30.4" y="198.2">11B6&lt;</text>
<text x="37.6" y="203.2">10A6&lt;</text>
<text x="39.6" y="198.2">10B6&lt;</text>
<text x="46.7" y="203.2">5D7&gt;</text>
<text x="48.7" y="198.2">5D7&gt;</text>
<text x="28.6" y="208.3">11B6&lt;</text>
<text x="37.8" y="208.3">10B6&lt;</text>
<text x="46.9" y="208.3">5C7&lt;&gt;</text>
<text x="28.6" y="213.4">11B6&lt;</text>
<text x="37.8" y="213.4">10B6&lt;</text>
<text x="46.9" y="213.4">5B7&lt;&gt;</text>
<text x="28.9" y="218.5">11B6&lt;</text>
<text x="38" y="218.5">10B6&lt;</text>
<text x="47.2" y="218.5">5C7&lt;&gt;</text>
</g>
<g font-size="2.2">
<text x="304.3" y="266.2">2111 NE 25TH AVENUE</text>
<text x="304.3" y="268">HILLSBORO OR 97124</text>
</g>
</svg>
